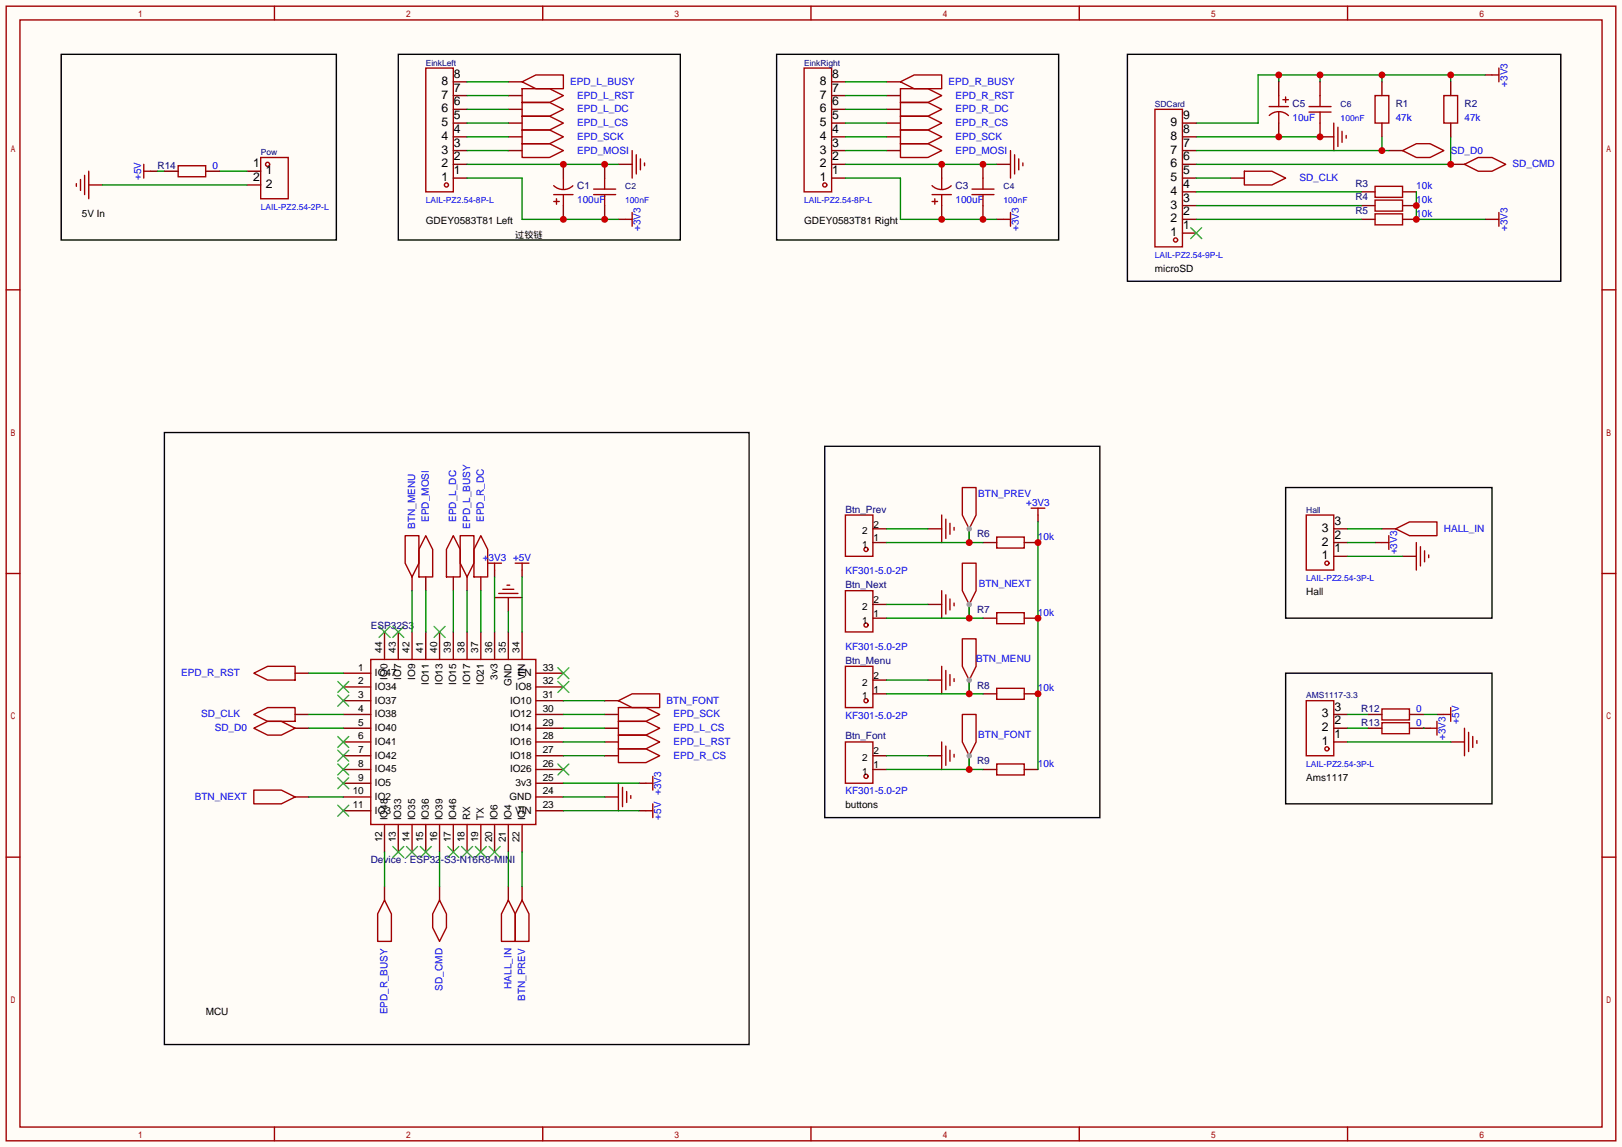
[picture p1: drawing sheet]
<svg xmlns="http://www.w3.org/2000/svg" width="299mm" height="212mm" viewBox="0 0 299 212" stroke-linecap="round" stroke-linejoin="round" font-family="sans-serif">
<path d="M0 0h299.5v211.8h-299.5z" fill="#fffcf7"/>
<g fill="none" stroke="#a10000" stroke-width=".25">
<path d="M1.1 1.1h297.2v209.6h-297.2zM3.7 3.7h292.1v204.5h-292.1zM50.7 1.1v2.6M78.6 12.6h5.1v22.8h-5.1zM96.4 16.4h5.1l2.5 1.3-2.5 1.2h-5.1zM96.4 18.9h5.1l2.5 1.3-2.5 1.3h-5.1zM96.4 15.1l2.5-1.3h5.1v2.6h-5.1zM100.2 1.1v2.6M148.5 12.6h5v22.8h-5zM149.7 1.1v2.6M166.2 16.4h5.1l2.6 1.3-2.6 1.2h-5.1zM166.2 18.9h5.1l2.6 1.3-2.6 1.3h-5.1z"/>
<path d="M166.2 15.1l2.6-1.3h5.1v2.6h-5.1zM199.3 1.1v2.6M248.8 1.1v2.6M275.5 13.8h1.2M276.7 12.6v2.5M14.1 33.9v.5M14.9 33.1v2.1M15.6 32.4v3.5M16.4 31.6v5.1M26.5 30.4v2.5M26.5 31.6h1.3M48.1 29.1h5.1v7.6h-5.1z"/>
<path d="M96.4 21.5h5.1l2.5 1.2-2.5 1.3h-5.1zM96.4 26.5h5.1l2.5 1.3-2.5 1.3h-5.1zM96.4 24h5.1l2.5 1.3-2.5 1.2h-5.1zM116.7 27.8v5.1M116.7 39.2v2.6M117.5 28.6v3.5M118.2 29.3v2.1M119 30.1v.5M166.2 21.5h5.1l2.6 1.2-2.6 1.3h-5.1zM166.2 26.5h5.1l2.6 1.3-2.6 1.3h-5.1zM166.2 24h5.1l2.6 1.3-2.6 1.2h-5.1zM186.6 27.8v5.1"/>
<path d="M186.6 39.2v2.6M187.3 28.6v3.5M188.1 29.3v2.1M188.8 30.1v.5M229.7 31.6h5.1l2.6 1.3-2.6 1.3h-5.1zM246.3 22.7v5.1M247 23.5v3.6M247.8 24.3v2M248.5 25v.5M259 27.8l2.5-1.3h2.5l2.6 1.3-2.6 1.3h-2.5zM270.4 30.4l2.5-1.3h2.6l2.5 1.3-2.5 1.2h-2.6zM276.7 39.2v2.6"/>
<path d="M1.1 53.5h2.6M115.4 40.5h1.3M185.3 40.5h1.3M275.5 40.5h1.2M295.8 53.5h2.5M74.8 98.9h2.5v5.1l-1.2 2.6-1.3-2.6zM78.6 98.9l1.3 2.6v5.1h-2.6v-5.1zM83.7 98.9l1.3 2.6v5.1h-2.6v-5.1zM85 98.9h2.5v5.1l-1.3 2.6-1.2-2.6zM88.8 98.9l1.2 2.6v5.1h-2.5v-5.1zM173.9 95.1v5.1M174.6 95.9v3.5"/>
<path d="M175.4 96.6v2.1M176.1 97.4v.5M177.7 90h2.5v5.1l-1.3 2.6-1.2-2.6zM190.4 93.9h2.5M191.6 93.9v1.2M256.4 98.9v2.6M257.7 97.7l2.5-1.3h5.1v2.5h-5.1zM1.1 105.9h2.6M90 104h2.6M91.3 110.4h5.1M91.3 104v1.3M92.1 109.6h3.5"/>
<path d="M92.8 108.8h2.1M93.6 108.1h.5M95.1 104h2.6M96.4 104v1.3M173.9 109.1v5.1M174.6 109.9v3.5M175.4 110.6v2M176.1 111.4v.5M177.7 118h2.5v5.1l-1.3 2.5-1.2-2.5zM177.7 104h2.5v5.1l-1.3 2.5-1.2-2.5zM255.1 100.2h1.3M261.5 100.2v5.1"/>
<path d="M262.3 101v3.5M263 101.7v2.1M263.8 102.5v.5M295.8 105.9h2.5M46.9 132l2.5-1.3h5.1v2.5h-5.1zM46.9 124.3l2.5-1.2h5.1v2.5h-5.1zM46.9 134.5l2.5-1.3h2.5l2.6 1.3-2.6 1.3h-2.5zM68.5 121.8h30.4v30.5h-30.4zM114.2 138.3h5.1l2.5 1.3-2.5 1.2h-5.1zM114.2 135.8h5.1l2.5 1.2-2.5 1.3h-5.1zM114.2 130.7h5.1l2.5 1.3-2.5 1.2h-5.1zM114.2 133.2h5.1l2.5 1.3-2.5 1.3h-5.1z"/>
<path d="M114.2 129.4l2.5-1.3h5.1v2.6h-5.1zM173.9 123.1v5M173.9 137v5.1M174.6 123.8v3.6M174.6 137.8v3.6M175.4 124.6v2M175.4 138.6v2M176.1 125.3v.6M176.1 139.3v.5M177.7 132h2.5v5l-1.3 2.6-1.2-2.6zM264 134.5h1.3M265.3 133.2v2.6"/>
<path d="M266.6 132h1.2M267.8 130.7v2.5M270.4 134.5v5.1M271.1 135.3v3.5M271.9 136v2M272.7 136.8v.5M1.1 158.3h2.6M46.9 145.9h5l2.6 1.3-2.6 1.3h-5zM114.2 144.7v5M114.9 145.4v3.6M115.7 146.2v2M116.5 146.9v.5"/>
<path d="M119.3 149.7h1.2M119.3 144.7h1.2M120.5 143.4v2.5M120.5 148.5v2.5M295.8 158.3h2.5M71 166.2l1.3 2.6v5.1h-2.6v-5.1zM81.2 166.2l1.2 2.6v2.5l-1.2 2.6-1.3-2.6v-2.5zM93.9 166.2l1.2 2.6v5.1h-2.5v-5.1zM96.4 166.2l1.3 2.6v5.1h-2.6v-5.1zM50.7 208.2v2.5M100.2 208.2v2.5M149.7 208.2v2.5"/>
<path d="M199.3 208.2v2.5M248.8 208.2v2.5"/>
<circle cx="49.4" cy="30.4" r=".38"/>
<circle cx="82.4" cy="34.2" r=".38"/>
<circle cx="152.3" cy="34.2" r=".38"/>
</g>
<g fill="none" stroke="#870000" stroke-width=".25">
<path d="M83.7 17.7h2.5M83.7 15.1h2.5M93.9 17.7h2.5M93.9 15.1h2.5M153.5 17.7h2.6M153.5 15.1h2.6M163.7 17.7h2.5M163.7 15.1h2.5M274.2 13.8h1.3M16.4 34.2h2.5M27.8 31.6h1.3M45.6 31.6h2.5"/>
<path d="M45.6 34.2h2.5M83.7 25.3h2.5M83.7 30.4h2.5M83.7 22.7h2.5M83.7 32.9h2.5M83.7 20.2h2.5M83.7 27.8h2.5M93.9 25.3h2.5M93.9 22.7h2.5M93.9 20.2h2.5M93.9 27.8h2.5M114.2 30.4h2.5"/>
<path d="M153.5 25.3h2.6M153.5 30.4h2.6M153.5 22.7h2.6M153.5 32.9h2.6M153.5 20.2h2.6M153.5 27.8h2.6M163.7 25.3h2.5M163.7 22.7h2.5M163.7 20.2h2.5M163.7 27.8h2.5M184 30.4h2.6M227.2 32.9h2.5"/>
<path d="M243.7 25.3h2.6M256.4 27.8h2.6M267.8 30.4h2.6M114.2 40.5h1.2M184 40.5h1.3M274.2 40.5h1.3M171.3 97.7h2.6M178.9 97.7v2.5M191.6 95.1v1.3M255.1 97.7h2.6M71 116.7v5.1M73.5 116.7v5.1"/>
<path d="M76.1 106.6v2.5M76.1 116.7v5.1M78.6 106.6v2.5M78.6 116.7v5.1M81.2 116.7v5.1M83.7 106.6v2.5M83.7 116.7v5.1M86.2 106.6v2.5M86.2 116.7v5.1M88.8 106.6v2.5M88.8 116.7v5.1M91.3 105.3v1.3"/>
<path d="M91.3 116.7v5.1M93.9 110.4v2.5M93.9 116.7v5.1M96.4 105.3v1.3M96.4 116.7v5.1M171.3 111.6h2.6M178.9 111.6v2.6M253.9 100.2h1.2M259 102.7h2.5M54.5 124.3h2.5M54.5 132h2.5M54.5 134.5h2.5"/>
<path d="M63.4 124.3h5.1M63.4 126.9h5.1M63.4 129.4h5.1M63.4 132h5.1M63.4 134.5h5.1M63.4 137h5.1M63.4 139.6h5.1M98.9 124.3h5.1M98.9 126.9h5.1M98.9 129.4h5.1M98.9 132h5.1M98.9 134.5h5.1"/>
<path d="M98.9 137h5.1M98.9 139.6h5.1M111.6 129.4h2.6M111.6 132h2.6M111.6 134.5h2.6M111.6 137h2.6M111.6 139.6h2.6M171.3 139.6h2.6M171.3 125.6h2.6M178.9 125.6v2.5M178.9 139.6v2.5M262.8 134.5h1.2"/>
<path d="M265.3 132h1.3M267.8 137h2.6M54.5 147.2h2.5M63.4 142.1h5.1M63.4 144.7h5.1M63.4 147.2h5.1M63.4 149.7h5.1M71 152.3v5.1M73.5 152.3v5.1M76.1 152.3v5.1M78.6 152.3v5.1M81.2 152.3v5.1"/>
<path d="M83.7 152.3v5.1M86.2 152.3v5.1M88.8 152.3v5.1M91.3 152.3v5.1M93.9 152.3v5.1M96.4 152.3v5.1M98.9 142.1h5.1M98.9 144.7h5.1M98.9 147.2h5.1M98.9 149.7h5.1M111.6 147.2h2.6M118 144.7h1.3"/>
<path d="M118 149.7h1.3M71 163.7v2.5M81.2 163.7v2.5M93.9 163.7v2.5M96.4 163.7v2.5"/>
</g>
<g fill="none" stroke="#3c3" stroke-width=".25">
<path d="M70 115.7l2 2M72 115.7l-2 2M72.5 115.7l2 2M74.5 115.7l-2 2M80.1 115.7l2.1 2M82.2 115.7l-2.1 2M62.4 125.9l2 2M62.4 128.4l2 2M62.4 136l2 2M62.4 138.6l2 2M64.4 125.9l-2 2M64.4 128.4l-2 2"/>
<path d="M64.4 136l-2 2M64.4 138.6l-2 2M103 125.9l2 2M103 123.3l2 2M105 125.9l-2 2M105 123.3l-2 2M62.4 141.1l2 2M62.4 143.6l2 2.1M62.4 148.7l2 2M64.4 141.1l-2 2M64.4 143.6l-2 2.1M64.4 148.7l-2 2"/>
<path d="M72.5 156.3l2 2.1M74.5 156.3l-2 2.1M75.1 156.3l2 2.1M77.1 156.3l-2 2.1M77.6 156.3l2 2.1M79.6 156.3l-2 2.1M82.7 156.3l2 2.1M84.7 156.3l-2 2.1M85.2 156.3l2 2.1M87.2 156.3l-2 2.1M87.8 156.3l2 2.1M89.8 156.3l-2 2.1"/>
<path d="M90.3 156.3l2 2.1M92.3 156.3l-2 2.1M103 141.1l2 2M105 141.1l-2 2"/>
</g>
<g fill="none" stroke="#008700" stroke-width=".25">
<path d="M86.2 15.1h7.7M86.2 17.7h7.7M156.1 15.1h7.6M156.1 17.7h7.6M236.1 13.8v1.3M243.7 13.8v1.3M255.1 13.8v1.3M267.8 13.8v1.3M274.2 13.8h-41.9v8.9h-11.4M18.9 34.2h26.7M29.1 31.6h1.3M40.5 31.6h5.1"/>
<path d="M86.2 32.9h10.2v7.6h17.8M86.2 20.2h7.7M86.2 22.7h7.7M86.2 25.3h7.7M86.2 27.8h7.7M86.2 30.4h28M156.1 20.2h7.6M156.1 22.7h7.6M156.1 25.3h7.6M156.1 27.8h7.6M156.1 30.4h27.9M156.1 32.9h10.1v7.6h17.8"/>
<path d="M220.9 25.3h22.8M76.1 109.1v7.6M78.6 109.1v7.6M83.7 109.1v7.6M86.2 109.1v7.6M88.8 109.1v7.6M91.3 106.6v10.1M93.9 112.9v3.8M96.4 106.6v10.1M57 132h6.4M57 134.5h6.4M57 124.3h6.4"/>
<path d="M104 132h7.6M104 134.5h7.6M104 137h7.6M104 139.6h7.6M104 129.4h7.6M57 147.2h6.4M71 157.4v6.3M81.2 157.4v6.3M93.9 157.4v6.3M96.4 157.4v6.3M104 147.2h7.6M104 149.7h14"/>
<path d="M104 144.7h14"/>
</g>
<path d="M11.3 10h50.8v34.3h-50.8z" fill="none" stroke="#000" stroke-width=".25"/>
<g fill="#c00">
<circle cx="243.7" cy="13.8" r=".63"/>
<circle cx="236.1" cy="13.8" r=".63"/>
<circle cx="255.1" cy="13.8" r=".63"/>
<circle cx="267.8" cy="13.8" r=".63"/>
</g>
<path d="M234.3 19.7h3.6" fill="none" stroke="#a10000" stroke-width=".25"/>
<path d="M236.1 15.1v2.6M236.1 22.7v2.6" fill="none" stroke="#870000" stroke-width=".25"/>
<circle cx="236.1" cy="25.3" r=".63" fill="#c00"/>
<path d="M236.1 17.7v2M236.9 18.4h1M237.4 17.9v1M172.1 35.9h3.5M234.3 21.3a2.54 2.54 0 0 1 3.6 0M236.1 20.7v2" fill="none" stroke="#a10000" stroke-width=".25"/>
<path d="M173.9 38v2.5" fill="none" stroke="#870000" stroke-width=".25"/>
<circle cx="173.9" cy="40.5" r=".63" fill="#c00"/>
<path d="M173.9 30.4v2.5" fill="none" stroke="#870000" stroke-width=".25"/>
<circle cx="173.9" cy="30.4" r=".63" fill="#c00"/>
<path d="M102.2 35.9h3.6M172.1 34.3a2.54 2.54 0 0 0 3.5 0M172.1 37.2h1M172.6 36.7v1M173.9 32.9v2M173.9 35.9v2.1" fill="none" stroke="#a10000" stroke-width=".25"/>
<path d="M104 38v2.5" fill="none" stroke="#870000" stroke-width=".25"/>
<circle cx="104" cy="40.5" r=".63" fill="#c00"/>
<path d="M104 30.4v2.5" fill="none" stroke="#870000" stroke-width=".25"/>
<circle cx="104" cy="30.4" r=".63" fill="#c00"/>
<path d="M102.2 34.3a2.54 2.54 0 0 0 3.6 0M102.2 37.2h1.1M102.7 36.7v1M104 32.9v2M104 35.9v2.1M109.6 35.9h4.1" fill="none" stroke="#a10000" stroke-width=".25"/>
<path d="M111.6 38v2.5" fill="none" stroke="#870000" stroke-width=".25"/>
<circle cx="111.6" cy="40.5" r=".63" fill="#c00"/>
<path d="M109.6 34.9h4.1M111.6 32.9v2" fill="none" stroke="#a10000" stroke-width=".25"/>
<path d="M111.6 30.4v2.5" fill="none" stroke="#870000" stroke-width=".25"/>
<circle cx="111.6" cy="30.4" r=".63" fill="#c00"/>
<path d="M111.6 35.9v2.1M241.7 20.7h4" fill="none" stroke="#a10000" stroke-width=".25"/>
<path d="M243.7 22.7v2.6" fill="none" stroke="#870000" stroke-width=".25"/>
<circle cx="243.7" cy="25.3" r=".63" fill="#c00"/>
<path d="M241.7 19.7h4M243.7 17.7v2M179.5 35.9h4M243.7 20.7v2" fill="none" stroke="#a10000" stroke-width=".25"/>
<path d="M243.7 15.1v2.6M181.5 38v2.5" fill="none" stroke="#870000" stroke-width=".25"/>
<circle cx="181.5" cy="40.5" r=".63" fill="#c00"/>
<path d="M179.5 34.9h4M181.5 32.9v2" fill="none" stroke="#a10000" stroke-width=".25"/>
<path d="M181.5 30.4v2.5" fill="none" stroke="#870000" stroke-width=".25"/>
<circle cx="181.5" cy="30.4" r=".63" fill="#c00"/>
<g fill="none" stroke="#a10000" stroke-width=".25">
<path d="M181.5 35.9v2.1M213.2 20.2h5.1v25.4h-5.1z"/>
<circle cx="217" cy="44.3" r=".38"/>
</g>
<path d="M73.5 10h52.1v34.3h-52.1zM143.4 10h52.1v34.3h-52.1z" fill="none" stroke="#000" stroke-width=".25"/>
<path d="M218.3 38h2.6M218.3 35.4h2.6M218.3 32.9h2.6M218.3 30.4h2.6M218.3 27.8h2.6M218.3 25.3h2.6M218.3 22.7h2.6M218.3 43.1h2.6M218.3 40.5h2.6" fill="none" stroke="#870000" stroke-width=".25"/>
<path d="M219.8 42l2.1 2.1M221.9 42l-2.1 2.1" fill="none" stroke="#3c3" stroke-width=".25"/>
<path d="M220.9 27.8h35.5M255.1 25.3v2.5" fill="none" stroke="#008700" stroke-width=".25"/>
<circle cx="255.1" cy="27.8" r=".63" fill="#c00"/>
<path d="M267.8 25.3v5.1h-46.9" fill="none" stroke="#008700" stroke-width=".25"/>
<circle cx="267.8" cy="30.4" r=".63" fill="#c00"/>
<path d="M253.9 17.7h2.5v5h-2.5zM266.6 17.7h2.5v5h-2.5zM253.9 34.4h5.1v2h-5.1zM253.9 37h5.1v2h-5.1zM253.9 39.5h5.1v2h-5.1zM184 99.2h5.1v2h-5.1zM184 113.2h5.1v2h-5.1zM184 127.1h5.1v2.1h-5.1zM184 141.1h5.1v2h-5.1z" fill="none" stroke="#a10000" stroke-width=".25"/>
<g fill="none" stroke="#870000" stroke-width=".25">
<path d="M255.1 15.1v2.6M267.8 15.1v2.6M251.3 35.4h2.6M251.3 38h2.6M255.1 22.7v2.6M259 35.4h2.5M259 38h2.5M267.8 22.7v2.6M251.3 40.5h2.6M259 40.5h2.5M181.5 114.2h2.5M181.5 100.2h2.5"/>
<path d="M189.1 114.2h2.5M189.1 100.2h2.5M181.5 128.1h2.5M189.1 128.1h2.5M181.5 142.1h2.5M189.1 142.1h2.5"/>
</g>
<path d="M220.9 32.9h6.3M220.9 35.4h30.4M220.9 38h30.4M261.5 35.4v5.1h12.7M220.9 40.5h30.4" fill="none" stroke="#008700" stroke-width=".25"/>
<g fill="#c00">
<circle cx="261.5" cy="38" r=".63"/>
<circle cx="261.5" cy="40.5" r=".63"/>
</g>
<path d="M208.2 10h80v41.9h-80z" fill="none" stroke="#000" stroke-width=".25"/>
<g fill="none" stroke="#a10000" stroke-width=".25">
<path d="M156.1 95.1h5.1v7.6h-5.1zM156.1 109.1h5.1v7.6h-5.1zM156.1 123.1h5.1v7.6h-5.1zM156.1 137h5.1v7.7h-5.1z"/>
<circle cx="159.9" cy="101.5" r=".38"/>
<circle cx="159.9" cy="115.4" r=".38"/>
<circle cx="159.9" cy="129.4" r=".38"/>
<circle cx="159.9" cy="143.4" r=".38"/>
</g>
<path d="M161.2 97.7h2.5M161.2 100.2h2.5M161.2 114.2h2.5M161.2 111.6h2.5M161.2 128.1h2.5M161.2 125.6h2.5M161.2 139.6h2.5M161.2 142.1h2.5" fill="none" stroke="#870000" stroke-width=".25"/>
<path d="M191.6 96.4v45.7" fill="none" stroke="#008700" stroke-width=".25"/>
<g fill="#c00">
<circle cx="191.6" cy="100.2" r=".63"/>
<circle cx="191.6" cy="114.2" r=".63"/>
<circle cx="191.6" cy="128.1" r=".63"/>
</g>
<path d="M178.9 97.7v2.5M163.7 100.2h17.8" fill="none" stroke="#008700" stroke-width=".25"/>
<circle cx="178.9" cy="100.2" r=".63" fill="#c00"/>
<circle cx="178.9" cy="97.7" r=".51" fill="#999"/>
<path d="M163.7 97.7h7.6M163.7 114.2h17.8M178.9 111.6v2.6" fill="none" stroke="#008700" stroke-width=".25"/>
<circle cx="178.9" cy="114.2" r=".63" fill="#c00"/>
<circle cx="178.9" cy="111.6" r=".51" fill="#999"/>
<path d="M163.7 111.6h7.6M163.7 128.1h17.8M178.9 125.6v2.5" fill="none" stroke="#008700" stroke-width=".25"/>
<circle cx="178.9" cy="128.1" r=".63" fill="#c00"/>
<circle cx="178.9" cy="125.6" r=".51" fill="#999"/>
<path d="M163.7 125.6h7.6M163.7 139.6h7.6M178.9 139.6v2.5M163.7 142.1h17.8" fill="none" stroke="#008700" stroke-width=".25"/>
<circle cx="178.9" cy="142.1" r=".63" fill="#c00"/>
<circle cx="178.9" cy="139.6" r=".51" fill="#999"/>
<path d="M30.4 79.9h107.9v113h-107.9zM152.3 82.4h50.8v68.6h-50.8zM237.4 90h38.1v24.2h-38.1zM237.4 124.3h38.1v24.2h-38.1z" fill="none" stroke="#000" stroke-width=".25"/>
<g fill="none" stroke="#a10000" stroke-width=".25">
<path d="M32.9 30.6h5.1v2h-5.1zM241.2 95.1h5.1v10.2h-5.1zM241.2 129.4h5.1v10.2h-5.1zM255.1 130.9h5.1v2.1h-5.1zM255.1 133.5h5.1v2h-5.1z"/>
<circle cx="245" cy="104" r=".38"/>
<circle cx="245" cy="138.3" r=".38"/>
</g>
<path d="M30.4 31.6h2.5M38 31.6h2.5M246.3 97.7h2.5M246.3 102.7h2.5M246.3 100.2h2.5M246.3 137h2.5M246.3 134.5h2.5M246.3 132h2.5M252.6 134.5h2.5M252.6 132h2.5M260.2 134.5h2.6M260.2 132h2.6" fill="none" stroke="#870000" stroke-width=".25"/>
<path d="M248.8 97.7h6.3M248.8 100.2h5.1M248.8 102.7h10.2M248.8 132h3.8M248.8 134.5h3.8M248.8 137h19M262.8 134.5h.1M262.8 132h2.5" fill="none" stroke="#008700" stroke-width=".25"/>
<g font-size="2.2">
<text x="81.5" y="15.7">8</text>
<text x="83.8" y="16.9">7</text>
<text x="83.8" y="14.4">8</text>
<text x="151.4" y="15.7">8</text>
<text x="153.7" y="16.9">7</text>
<text x="153.7" y="14.4">8</text>
<text x="81.5" y="23.3">5</text>
<text x="81.5" y="20.7">6</text>
<text x="81.5" y="18.2">7</text>
<text x="83.8" y="22">5</text>
<text x="83.8" y="19.5">6</text>
<text x="151.4" y="23.3">5</text>
<text x="151.4" y="20.7">6</text>
<text x="151.4" y="18.2">7</text>
<text x="153.7" y="22">5</text>
<text x="153.7" y="19.5">6</text>
<text x="216.1" y="23.3">9</text>
<text x="218.4" y="22">9</text>
<text x="81.5" y="28.4">3</text>
<text x="81.5" y="25.8">4</text>
<text x="83.8" y="29.6">2</text>
<text x="83.8" y="27.1">3</text>
<text x="83.8" y="24.6">4</text>
<text x="151.4" y="28.4">3</text>
<text x="151.4" y="25.8">4</text>
<text x="153.7" y="29.6">2</text>
<text x="153.7" y="27.1">3</text>
<text x="153.7" y="24.6">4</text>
<text x="216.1" y="28.4">7</text>
<text x="216.1" y="25.8">8</text>
<text x="218.4" y="29.6">6</text>
<text x="218.4" y="27.1">7</text>
<text x="218.4" y="24.6">8</text>
<text x="46.8" y="30.9">1</text>
<text x="46.8" y="33.4">2</text>
<text x="49.1" y="32.2">1</text>
<text x="49.1" y="34.7">2</text>
<text x="81.5" y="33.4">1</text>
<text x="81.5" y="30.9">2</text>
<text x="83.8" y="32.2">1</text>
<text x="151.4" y="33.4">1</text>
<text x="151.4" y="30.9">2</text>
<text x="153.7" y="32.2">1</text>
<text x="216.1" y="36">4</text>
<text x="216.1" y="33.4">5</text>
<text x="216.1" y="30.9">6</text>
<text x="218.4" y="34.7">4</text>
<text x="218.4" y="32.2">5</text>
<text x="216.1" y="41.1">2</text>
<text x="216.1" y="38.5">3</text>
<text x="218.4" y="39.8">2</text>
<text x="218.4" y="37.3">3</text>
<text x="216.1" y="43.6">1</text>
<text x="218.4" y="42.3">1</text>
<text x="244.1" y="100.8">2</text>
<text x="244.1" y="98.2">3</text>
<text x="246.4" y="99.5">2</text>
<text x="246.4" y="96.9">3</text>
<text x="244.1" y="103.3">1</text>
<text x="246.4" y="102">1</text>
<text x="246.4" y="131.2">3</text>
<text x="244.1" y="137.6">1</text>
<text x="244.1" y="135">2</text>
<text x="244.1" y="132.5">3</text>
<text x="246.4" y="136.3">1</text>
<text x="246.4" y="133.8">2</text>
</g>
<g font-size="1.8" fill="#00f">
<text x="105.3" y="15.7">EPD_L_BUSY</text>
<text x="175.1" y="15.7">EPD_R_BUSY</text>
<text x="278.3" y="16" transform="rotate(-90 278.3 16)">+3V3</text>
<text x="106.6" y="18.2">EPD_L_RST</text>
<text x="106.6" y="23.3">EPD_L_CS</text>
<text x="106.6" y="20.7">EPD_L_DC</text>
<text x="176.4" y="23.3">EPD_R_CS</text>
<text x="176.4" y="18.2">EPD_R_RST</text>
<text x="176.4" y="20.7">EPD_R_DC</text>
<text x="238.6" y="22.3">10uF</text>
<text x="257.7" y="22.3">47k</text>
<text x="270.4" y="22.3">47k</text>
<text x="106.6" y="28.4">EPD_MOSI</text>
<text x="106.6" y="25.8">EPD_SCK</text>
<text x="176.4" y="28.4">EPD_MOSI</text>
<text x="176.4" y="25.8">EPD_SCK</text>
<text x="267.8" y="28.4">SD_D0</text>
<text x="26.1" y="33.3" transform="rotate(-90 26.1 33.3)">+5V</text>
<text x="39.2" y="31.2">0</text>
<text x="239.9" y="33.4">SD_CLK</text>
<text x="261.5" y="35">10k</text>
<text x="279.3" y="30.9">SD_CMD</text>
<text x="106.6" y="37.5">100uF</text>
<text x="176.4" y="37.5">100uF</text>
<text x="261.5" y="37.5">10k</text>
<text x="261.5" y="40.1">10k</text>
<text x="118.3" y="42.7" transform="rotate(-90 118.3 42.7)">+3V3</text>
<text x="188.1" y="42.7" transform="rotate(-90 188.1 42.7)">+3V3</text>
<text x="278.3" y="42.7" transform="rotate(-90 278.3 42.7)">+3V3</text>
<text x="180.6" y="91.9">BTN_PREV</text>
<text x="189.5" y="93.4">+3V3</text>
<text x="76.6" y="97.7" transform="rotate(-90 76.6 97.7)">BTN_MENU</text>
<text x="79.2" y="96.4" transform="rotate(-90 79.2 96.4)">EPD_MOSI</text>
<text x="84.2" y="96.4" transform="rotate(-90 84.2 96.4)">EPD_L_DC</text>
<text x="86.8" y="97.7" transform="rotate(-90 86.8 97.7)">EPD_L_BUSY</text>
<text x="89.3" y="96.4" transform="rotate(-90 89.3 96.4)">EPD_R_DC</text>
<text x="191.6" y="99.7">10k</text>
<text x="266.6" y="98.2">HALL_IN</text>
<text x="89.1" y="103.6">+3V3 +5V</text>
<text x="156.1" y="106.1">KF301-5.0-2P</text>
<text x="258" y="102.4" transform="rotate(-90 258 102.4)">+3V3</text>
<text x="180.7" y="108.4">BTN_NEXT</text>
<text x="191.6" y="113.7">10k</text>
<text x="33.4" y="124.9">EPD_R_RST</text>
<text x="156.1" y="120.1">KF301-5.0-2P</text>
<text x="180.2" y="122.3">BTN_MENU</text>
<text x="123.1" y="130">BTN_FONT</text>
<text x="191.6" y="127.7">10k</text>
<text x="261.5" y="131.5">0</text>
<text x="37.1" y="132.5">SD_CLK</text>
<text x="39.6" y="135">SD_D0</text>
<text x="124.3" y="137.6">EPD_L_RST</text>
<text x="124.3" y="132.5">EPD_SCK</text>
<text x="124.3" y="135">EPD_L_CS</text>
<text x="156.1" y="132.8">KF301-5.0-2P</text>
<text x="180.6" y="136.3">BTN_FONT</text>
<text x="261.5" y="134">0</text>
<text x="266.9" y="136.7" transform="rotate(-90 266.9 136.7)">+3V3</text>
<text x="269.4" y="133.6" transform="rotate(-90 269.4 133.6)">+5V</text>
<text x="124.3" y="140.1">EPD_R_CS</text>
<text x="191.6" y="141.7">10k</text>
<text x="35.9" y="147.7">BTN_NEXT</text>
<text x="156.1" y="146.7">KF301-5.0-2P</text>
<text x="122.1" y="151.4" transform="rotate(-90 122.1 151.4)">+5V +3V3</text>
<text x="81.7" y="182.9" transform="rotate(-90 81.7 182.9)">SD_CMD</text>
<text x="94.4" y="182.6" transform="rotate(-90 94.4 182.6)">HALL_IN</text>
<text x="96.9" y="184.9" transform="rotate(-90 96.9 184.9)">BTN_PREV</text>
<text x="71.5" y="187.3" transform="rotate(-90 71.5 187.3)">EPD_R_BUSY</text>
</g>
<g font-size="1.8" fill="#000080">
<text x="238.6" y="19.7">C5</text>
<text x="257.7" y="19.7">R1</text>
<text x="270.4" y="19.7">R2</text>
<text x="29.1" y="31.2">R14</text>
<text x="106.6" y="35">C1</text>
<text x="176.4" y="35">C3</text>
<text x="250.2" y="34.5">R3</text>
<text x="250.2" y="37">R4</text>
<text x="250.2" y="39.5">R5</text>
<text x="156.1" y="94.7">Btn_Prev</text>
<text x="180.4" y="99.2">R6</text>
<text x="156.1" y="108.6">Btn_Next</text>
<text x="180.4" y="113.2">R7</text>
<text x="68.5" y="116.3">ESP32S3</text>
<text x="156.1" y="122.6">Btn_Menu</text>
<text x="180.4" y="127.2">R8</text>
<text x="251.3" y="131.5">R12</text>
<text x="156.1" y="136.6">Btn_Font</text>
<text x="251.3" y="134">R13</text>
<text x="180.4" y="141.1">R9</text>
<text x="68.5" y="159.4">Device : ESP32-S3-N16R8-MINI</text>
</g>
<g font-size="1.8">
<text x="15.1" y="40.1">5V In</text>
<text x="78.6" y="41.3">GDEY0583T81 Left</text>
<text x="148.5" y="41.3">GDEY0583T81 Right</text>
<text x="213.2" y="50.2">microSD</text>
<text x="159.2" y="101.2">1</text>
<text x="159.2" y="98.7">2</text>
<text x="161.3" y="100">1</text>
<text x="161.3" y="97.4">2</text>
<text x="159.2" y="112.7">2</text>
<text x="161.3" y="113.9">1</text>
<text x="161.3" y="111.4">2</text>
<text x="241.2" y="109.9">Hall</text>
<text x="159.2" y="115.2">1</text>
<text x="66.2" y="123.9">1</text>
<text x="69.2" y="124.9">IO47</text>
<text x="70.5" y="120.5" transform="rotate(-90 70.5 120.5)">44</text>
<text x="71.5" y="125.5" transform="rotate(-90 71.5 125.5)">IO0</text>
<text x="73.1" y="120.5" transform="rotate(-90 73.1 120.5)">43</text>
<text x="74.1" y="125.5" transform="rotate(-90 74.1 125.5)">IO7</text>
<text x="75.6" y="120.5" transform="rotate(-90 75.6 120.5)">42</text>
<text x="76.6" y="125.5" transform="rotate(-90 76.6 125.5)">IO9</text>
<text x="78.2" y="120.5" transform="rotate(-90 78.2 120.5)">41</text>
<text x="80.7" y="120.5" transform="rotate(-90 80.7 120.5)">40</text>
<text x="83.2" y="120.5" transform="rotate(-90 83.2 120.5)">39</text>
<text x="85.8" y="120.5" transform="rotate(-90 85.8 120.5)">38</text>
<text x="88.3" y="120.5" transform="rotate(-90 88.3 120.5)">37</text>
<text x="90.9" y="120.5" transform="rotate(-90 90.9 120.5)">36</text>
<text x="91.9" y="125.5" transform="rotate(-90 91.9 125.5)">3v3</text>
<text x="93.4" y="120.5" transform="rotate(-90 93.4 120.5)">35</text>
<text x="95.6" y="124.9">EN</text>
<text x="95.9" y="120.5" transform="rotate(-90 95.9 120.5)">34</text>
<text x="96.9" y="125.6" transform="rotate(-90 96.9 125.6)">VIN</text>
<text x="100.2" y="123.9">33</text>
<text x="161.3" y="125.4">2</text>
<text x="66.2" y="126.4">2</text>
<text x="66.2" y="129">3</text>
<text x="66.2" y="131.5">4</text>
<text x="69.2" y="127.4">IO34</text>
<text x="69.2" y="130">IO37</text>
<text x="79.2" y="126.6" transform="rotate(-90 79.2 126.6)">IO11</text>
<text x="81.7" y="126.6" transform="rotate(-90 81.7 126.6)">IO13</text>
<text x="84.2" y="126.6" transform="rotate(-90 84.2 126.6)">IO15</text>
<text x="86.8" y="126.6" transform="rotate(-90 86.8 126.6)">IO17</text>
<text x="89.3" y="126.6" transform="rotate(-90 89.3 126.6)">IO21</text>
<text x="94.2" y="130">IO10</text>
<text x="94.4" y="126.7" transform="rotate(-90 94.4 126.7)">GND</text>
<text x="95.2" y="127.4">IO8</text>
<text x="100.2" y="131.5">30</text>
<text x="100.2" y="129">31</text>
<text x="100.2" y="126.4">32</text>
<text x="159.2" y="129.2">1</text>
<text x="159.2" y="126.6">2</text>
<text x="161.3" y="127.9">1</text>
<text x="66.2" y="134">5</text>
<text x="66.2" y="136.6">6</text>
<text x="69.2" y="132.5">IO38</text>
<text x="69.2" y="135">IO40</text>
<text x="69.2" y="137.6">IO41</text>
<text x="94.2" y="137.6">IO16</text>
<text x="94.2" y="135">IO14</text>
<text x="94.2" y="132.5">IO12</text>
<text x="100.2" y="136.6">28</text>
<text x="100.2" y="134">29</text>
<text x="66.2" y="139.1">7</text>
<text x="66.2" y="141.7">8</text>
<text x="69.2" y="140.1">IO42</text>
<text x="69.2" y="142.7">IO45</text>
<text x="94.2" y="142.7">IO26</text>
<text x="94.2" y="140.1">IO18</text>
<text x="100.2" y="141.7">26</text>
<text x="100.2" y="139.1">27</text>
<text x="159.2" y="143.2">1</text>
<text x="159.2" y="140.6">2</text>
<text x="161.3" y="141.9">1</text>
<text x="161.3" y="139.3">2</text>
<text x="65.1" y="146.7">10</text>
<text x="65.1" y="149.3">11</text>
<text x="66.2" y="144.2">9</text>
<text x="69.2" y="145.2">IO5</text>
<text x="69.2" y="147.7">IO2</text>
<text x="94.1" y="147.7">GND</text>
<text x="95.2" y="145.2">3v3</text>
<text x="100.2" y="149.3">23</text>
<text x="100.2" y="146.7">24</text>
<text x="100.2" y="144.2">25</text>
<text x="156.1" y="149.3">buttons</text>
<text x="241.2" y="144.2">Ams1117</text>
<text x="69.2" y="150.3">IO3</text>
<text x="70.5" y="155.6" transform="rotate(-90 70.5 155.6)">12</text>
<text x="71.5" y="151.5" transform="rotate(-90 71.5 151.5)">IO48</text>
<text x="73.1" y="155.6" transform="rotate(-90 73.1 155.6)">13</text>
<text x="74.1" y="151.5" transform="rotate(-90 74.1 151.5)">IO33</text>
<text x="75.6" y="155.6" transform="rotate(-90 75.6 155.6)">14</text>
<text x="76.6" y="151.5" transform="rotate(-90 76.6 151.5)">IO35</text>
<text x="78.2" y="155.6" transform="rotate(-90 78.2 155.6)">15</text>
<text x="79.2" y="151.5" transform="rotate(-90 79.2 151.5)">IO36</text>
<text x="80.7" y="155.6" transform="rotate(-90 80.7 155.6)">16</text>
<text x="81.7" y="151.5" transform="rotate(-90 81.7 151.5)">IO39</text>
<text x="83.2" y="155.6" transform="rotate(-90 83.2 155.6)">17</text>
<text x="84.2" y="151.5" transform="rotate(-90 84.2 151.5)">IO46</text>
<text x="85.8" y="155.6" transform="rotate(-90 85.8 155.6)">18</text>
<text x="86.8" y="151.5" transform="rotate(-90 86.8 151.5)">RX</text>
<text x="88.3" y="155.6" transform="rotate(-90 88.3 155.6)">19</text>
<text x="89.3" y="151.5" transform="rotate(-90 89.3 151.5)">TX</text>
<text x="90.9" y="155.6" transform="rotate(-90 90.9 155.6)">20</text>
<text x="91.9" y="151.5" transform="rotate(-90 91.9 151.5)">IO6</text>
<text x="93.4" y="155.6" transform="rotate(-90 93.4 155.6)">21</text>
<text x="94.4" y="151.5" transform="rotate(-90 94.4 151.5)">IO4</text>
<text x="95.1" y="150.3">VIN</text>
<text x="95.9" y="155.6" transform="rotate(-90 95.9 155.6)">22</text>
<text x="96.9" y="151.5" transform="rotate(-90 96.9 151.5)">IO1</text>
<text x="38" y="187.4">MCU</text>
</g>
<text font-size="1.7" x="95.1" y="43.9">过铰链</text>
<g font-size="1.6" fill="#000080">
<text x="78.6" y="12.1">EinkLeft</text>
<text x="148.5" y="12.1">EinkRight</text>
<text x="213.2" y="19.7">SDCard</text>
<text x="247.5" y="19.7">C6</text>
<text x="48.1" y="28.6">Pow</text>
<text x="115.4" y="35">C2</text>
<text x="185.3" y="35">C4</text>
<text x="241.2" y="94.7">Hall</text>
<text x="241.2" y="129">AMS1117-3.3</text>
</g>
<g font-size="1.6" fill="#00f">
<text x="247.5" y="22.3">100nF</text>
<text x="48.1" y="38.8">LAIL-PZ2.54-2P-L</text>
<text x="78.6" y="37.5">LAIL-PZ2.54-8P-L</text>
<text x="115.4" y="37.5">100nF</text>
<text x="148.5" y="37.5">LAIL-PZ2.54-8P-L</text>
<text x="185.3" y="37.5">100nF</text>
<text x="213.2" y="47.7">LAIL-PZ2.54-9P-L</text>
<text x="241.2" y="107.4">LAIL-PZ2.54-3P-L</text>
<text x="241.2" y="141.7">LAIL-PZ2.54-3P-L</text>
</g>
</svg>
